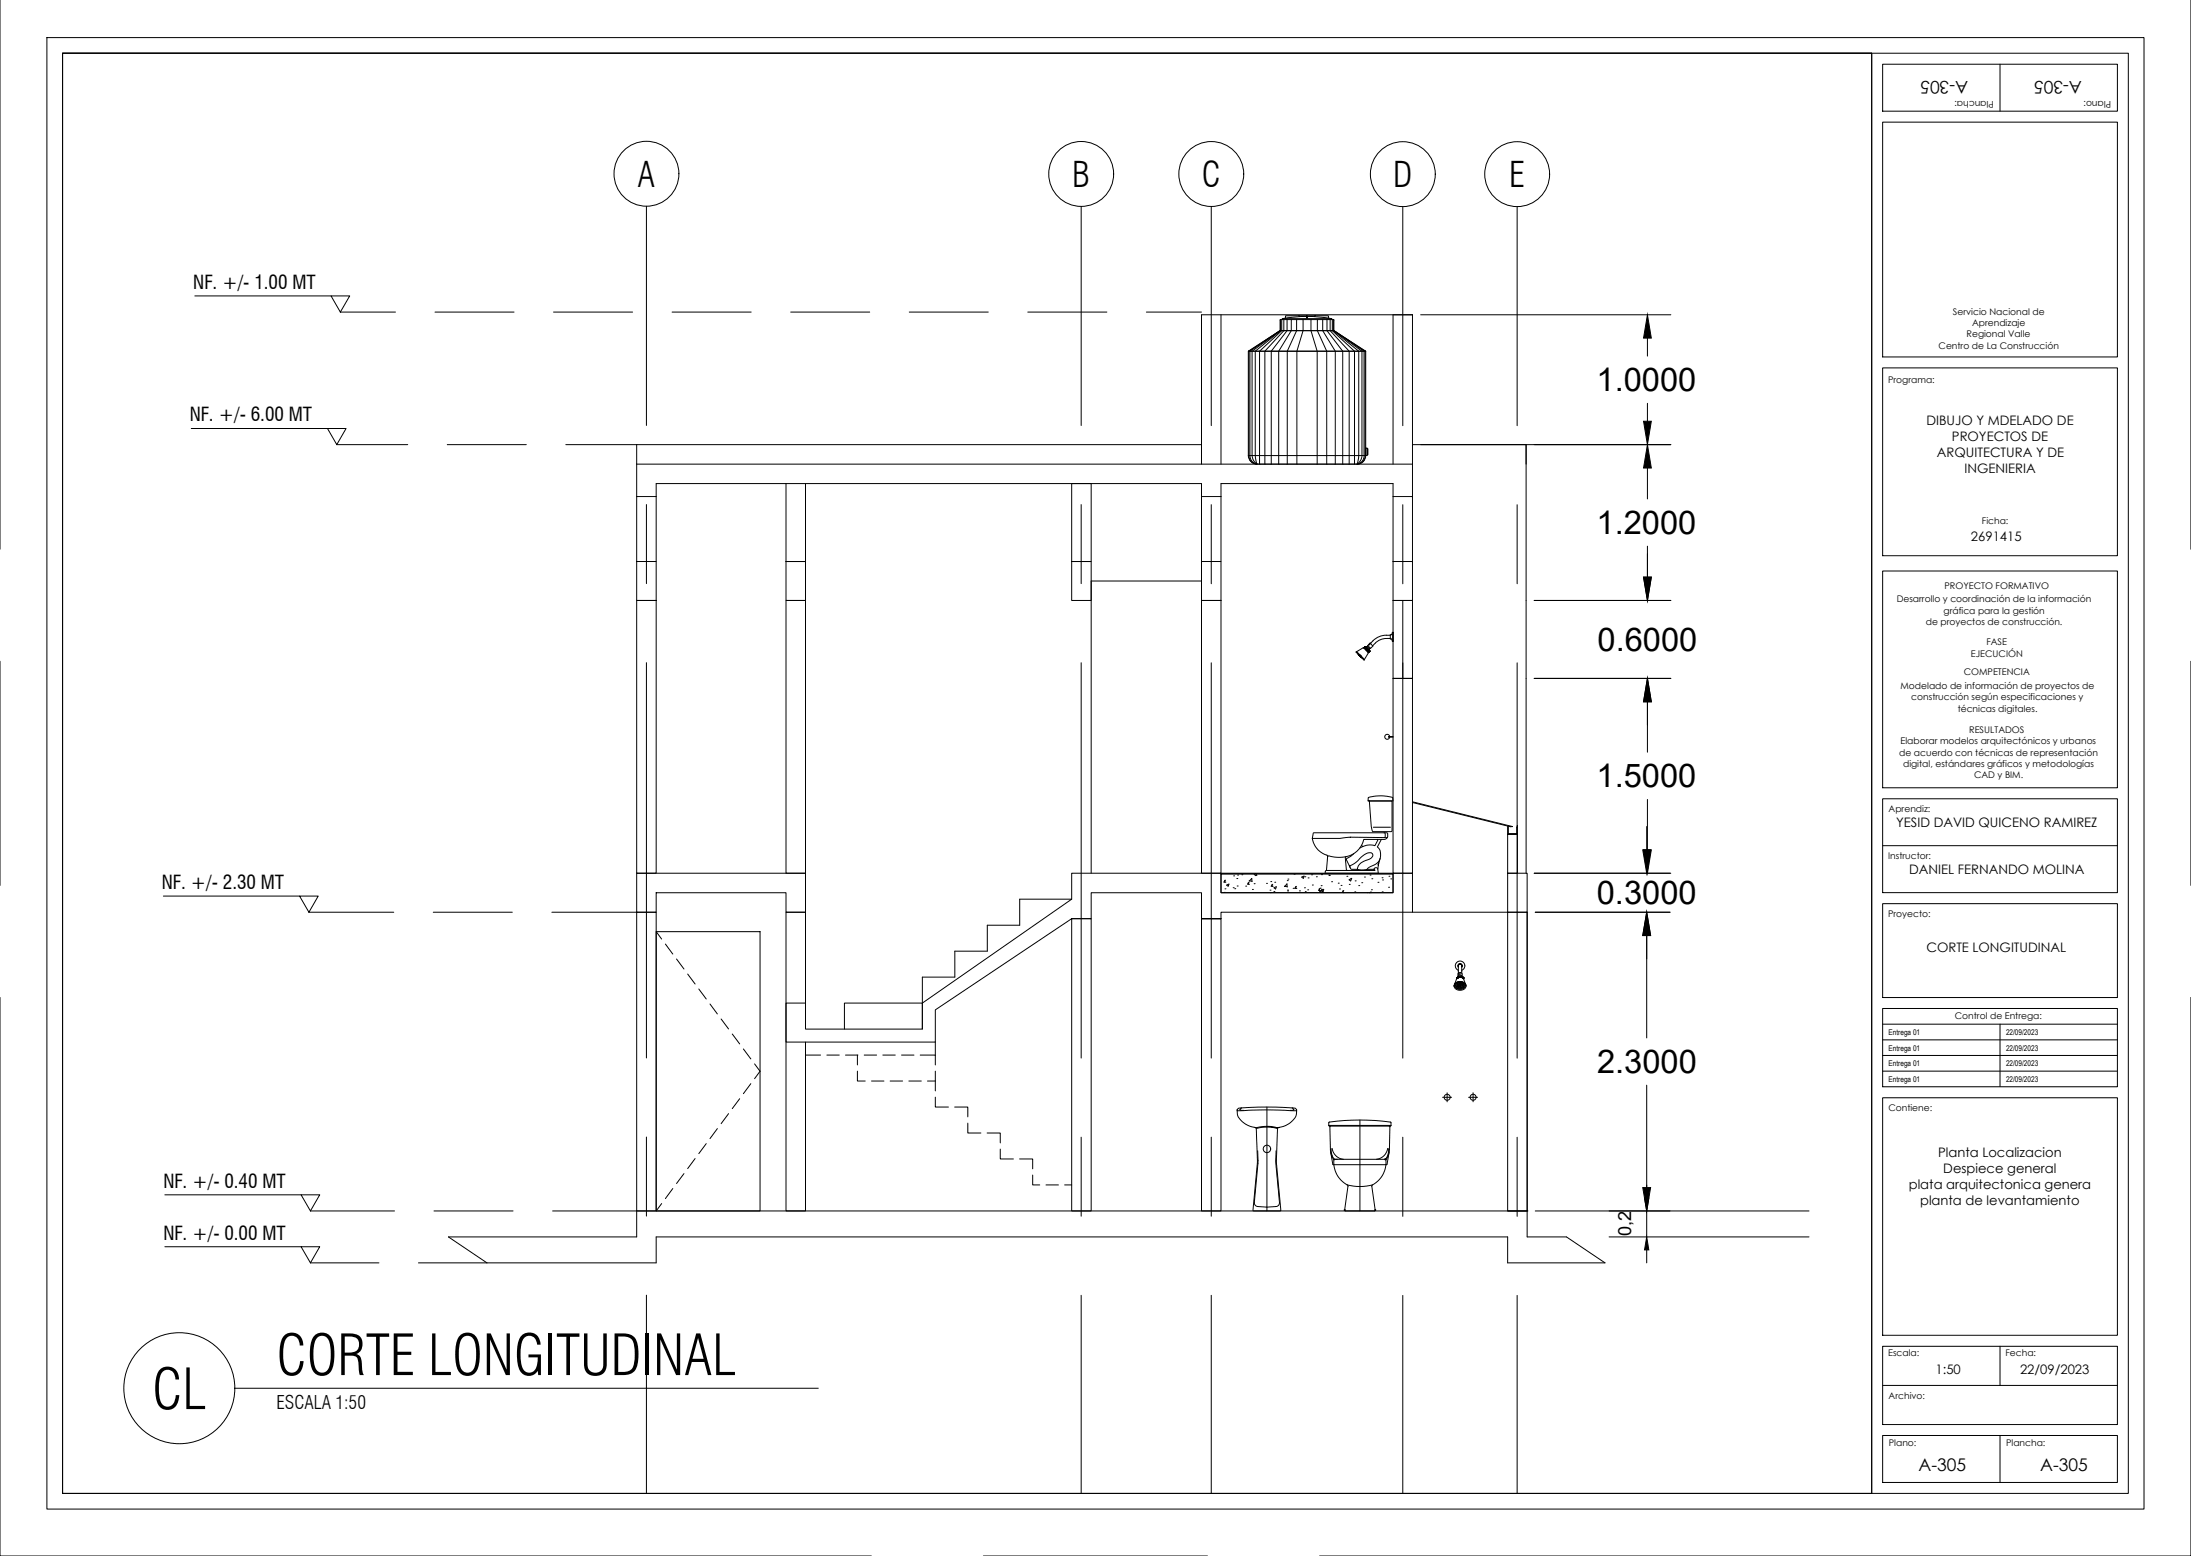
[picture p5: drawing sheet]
<svg xmlns="http://www.w3.org/2000/svg" width="707mm" height="500mm" viewBox="0 0 707 500" stroke-linecap="round" stroke-linejoin="round" font-family="sans-serif">
<!-- layer: 0 -->
<g fill="none" stroke="#000" stroke-width=".32">
<path d="M20.1 17.1h581.4v462.7h-581.4zM20.1 17.1h581.4M392.4 101.1v48M401.2 112.8l10.2-6.6h17.2l10.3 6.6zM411.5 102.7h17M411.5 102.7l-.1 .1v3.4h17.2l-.1-3.5M412.1 102.7v-.3h15.8v.3M413 102.2l.1-.8h13.8l.1 .8M417.4 101.4l.1 .1M417.5 101.5l.2 .2M419.9 101.4h.3v.8h-.3zM419.9 101.7l-3.5 .1-4.3 .6"/>
<path d="M420.2 101.7l3.4 .1 4.4 .6M422.5 101.5l-.2 .2M422.7 101.4l-.2 .1M447.7 101.1v48M456.5 101.1h80.4M529.4 108.6v5.8M529.4 129.6v5.7M204.6 159.5v20.9M210.9 159.5v20.9M252.6 155.4v25h6.2v-25M344.4 155.4h6.2v25h-6.2zM386.1 149.1v-48h67.8v48"/>
<path d="M386.1 159.5v20.9M386.1 142.8h-181.5v6.3M392.4 159.5v20.9M401.2 146.4v-33.6h37.7v33.6M401.2 146.4h37.7M438.9 146.3a2.76 2.76 0 0 1-2.8 2.8h-32.2a2.74 2.74 0 0 1-2.7-2.8M438.9 143.9h.5v2.4h-.5zM439.4 144.1h.2v2h-.2zM447.7 159.5v20.9M453.9 142.8h83M453.9 159.5v20.9M490.4 142.8v137.7"/>
<path d="M529.4 150.4v9.9M529.4 175.5v9.9M204.6 192.9h6.3v87.6h-6.3zM252.6 192.9h6.2v87.6h-6.2zM386.1 192.9h6.3v87.6h-6.3zM386.1 186.7h-35.5v93.8M447.7 192.9h6.2v25h-6.2zM450.8 192.9v25M493 192.9h43.9M435.8 209.5l2.6 2.5M435.8 209.4l2.6 2.6M436 209.4l2.5 2.5"/>
<path d="M436 209.4h-.2M436.4 210.2l.4 .5M436.5 210.2v.1M436.5 210.3l.6 .6M436.7 210.5h.1M436.6 210.5h.1M436.7 210.5l.1 .1M436.8 210.6h.1M436.8 210.7h.1M436.9 210.6h.1M436.9 210.7h.1M437 210.8h.1"/>
<path d="M437 210.7h.1M437 210.7v.1M437 210.8v.1M437 210.8l.1 .1M437 210.9h.1M437.1 210.9h.1M437.1 210.9l.1 .1M437.2 211l.1 .1M437.2 211l.4 .3M437.3 211h.1M437.3 211v.1M437.3 211.1l.1 .1"/>
<path d="M437.4 211.2h.1M437.5 211.2v.1M438.3 208.1l-2.3 1.3M438.3 208.1h.1M438.3 208.1l1.4 1.4M438.4 208.1h.1M438.4 208.1v.1M438.4 208l-.1 .1M438.4 208.2h.1M438.5 211.9l-.1 .1M438.5 208h.1M438.5 208l-.1 .1"/>
<path d="M438.5 207.9v.1M438.5 208l-.2 .1M438.6 208h.1M438.6 208l-.2 .1M438.6 208.4h.1M438.6 207.8h.1M438.6 207.8l1.4 1.4M438.6 208.4l.2 .1M438.6 207.8l-.1 .1M438.6 207.8l-.1 .2M438.6 207.8l-.3 .3M438.6 207.8l-.2 .4"/>
<path d="M438.7 207.9l-.1 .1M438.7 208.1h.1M438.7 207.8h.4l.9 1M438.7 207.8l1.3 1.3M438.7 208.1l-.1 .3M438.7 208.1l-.3 .1M438.7 207.9h.1M438.7 208h.1M438.7 208v.1M438.8 208.5h.1M438.8 208.3h.1M438.8 208.3v.2"/>
<path d="M438.8 208.3l-.2 .1M438.8 208.1h-.1M438.9 208.1h.1M438.9 208.1l-.1 .2M439 208.7h.1M439 208.7l.1 .2M439 208.5h.1M439 208.2h.1M439 208.5v.2M439 208.5h-.2M439 208.2l-.2 .1M439.1 208.3l-.1 .2"/>
<path d="M439.1 208.3h.1M439.1 208.9h.1M439.2 209h.1M439.2 208.7h.1M439.2 208.4h.1M439.2 208.7h-.1M439.2 208.7h-.2M439.2 208.7l-.1 .2M439.2 208.4l-.2 .1M439.3 208.5h.1M439.3 208.5l-.1 .2M439.3 208.5l-.2 .4"/>
<path d="M439.3 209.1h.1M439.4 208.9h.1M439.4 207.7l.7 .7M439.4 208.9l-.2 .1M439.4 208.9l-.1 .2M439.4 208.6l-.2 .1M439.4 207.7l-.3 .1M439.5 208.7h.1M439.5 208.7l-.1 .2M439.5 209.3h.1M439.5 209.3l.1 .1M439.5 207.4l-.1 .3"/>
<path d="M439.6 209.1h.1M439.6 209.1h-.2M439.6 209.1l-.1 .2M439.6 208.8h.1M439.6 208.8l-.2 .1M439.6 209.4h.1M439.6 209.4l.1 .1M439.7 208.9h.1M439.7 208.9l-.1 .2M439.7 209.5v.3l-1.2 2.1M439.7 209.5h.1M439.7 209.2h.1"/>
<path d="M439.7 209.2l-.2 .1M439.8 209h.1M439.8 209l-.2 .1M439.8 209.5h-.1M439.8 209.3l-.2 .1M439.8 209l-.1 .2M439.8 209l-.2 .4M439.8 209.3h.1M439.8 209.3l-.1 .2M439.9 209.1l-.2 .1M439.9 209.1h.1M439.9 209.1l-.1 .2"/>
<path d="M440 209.2l-.2 .2M440 209.2l-.3 .3M440 209.2l-.2 .1M440 209.2h.1M440 209.1v.1M440 209.1h.1M440 208.7v.4M440.1 208.4l-.1 .3M440.3 206.6h.1M440.3 206.6l.9 1-.8 .7-.9-.9M440.3 206.6l-.4 .6 .5-.5M440.3 206.6l-.8 .8"/>
<path d="M440.4 208.3l-.3 .1M446.8 205.1a5.9 5.9 0 0 0-5.7 2.4M446.8 204.1a6.8 6.8 0 0 0-6.4 2.6M447.4 203.2l-.2 .7h-.4v1.4h.4l.2 .7M447.4 206l.2 .1M447.5 203.2h.1M447.5 203.2h-.1M447.6 203.2v2.9M447.7 203.2h.1M447.7 206h-.1M447.7 217.9h6.2v62.6h-6.2zM447.7 206h.1"/>
<path d="M493 217.9h43.9M447.7 236.6h-1.5v.2h1.5M529.4 225.5v16.2M529.4 256.8v16.2M529.2 265.5v7.5M204.6 293.1h6.3v95.9h-6.3zM210.9 299.3h33.3v89.7h-33.3zM210.9 299.3l1.7 2.4M344.4 295.1h6.2v93.9h-6.2zM344.4 288.9h-16.7v8.3h-10.4v8.4h-10.5v8.3h-10.4v8.4M386.1 295.1h6.3v93.9h-6.3zM392.4 280.5h55.3"/>
<path d="M392.4 280.7h55.3M453.9 293.1h30.6M484.5 293.1h6.2v95.9h-6.2zM490.7 293.1v104.3h12.7l12.4 8.3h-31.3v-8.3h-273.6v8.3h-54.4l-12.4-8.3h60.5v-8.4h286.4M493 280.5h43.9M493.4 293.1h43.3M213.8 303.3l2.4 3.2M217.4 308.1l2.4 3.2M221 312.9l2.4 3.2M224.6 317.7l2.3 3.2M467.3 316.7a2.01 2.01 0 0 1 1.9-1.3 2.01 2.01 0 0 1 1.9 1.3M467.3 316.7a1.98 1.98 0 0 1 1.9-1.3 1.98 1.98 0 0 1 1.9 1.5"/>
<path d="M467.3 316.7v.2M467.4 316.3a2.16 2.16 0 0 1 3.6 0M467.4 316.3v.1M467.5 316.8h.1M467.6 316.5a1.7 1.7 0 0 0 1.5 1.4 1.7 1.7 0 0 0 1.8-1.2M467.6 316.1a2.04 2.04 0 0 1 3.5 .8 2.02 2.02 0 0 1-2 1.3 2.02 2.02 0 0 1-1.8-1.4zM467.8 316.6h.1M467.8 316.9h.1M467.9 316.3h.1M467.9 317.1h.1M468.1 316.7h.1M468.1 317h.1"/>
<path d="M468.1 316.1h.1M468.1 317.4h.1M468.1 316.5h.1M468.1 314.3h.1M468.1 314.3v.1M468.1 314.3l.1 .1M468.2 314.4h.1M468.2 314.2l-.1 .1M468.2 314.2h.1M468.2 314.2v.2M468.2 317.2h.1M468.2 314.1h.1"/>
<path d="M468.2 314.1v.1M468.2 314.1l.1 .1M468.3 314.2l-.1 .1M468.3 316.8h.1M468.3 314.2h.1M468.4 316.2h.1M468.4 315.9h.1M468.4 316.6h.1M468.3 314l-.1 .1M468.3 314h.1M468.3 315.9h.1M468.3 314v.2"/>
<path d="M468.4 317.1h.1M468.4 317.5h.1M468.4 313.9l.1 .1M468.5 314l-.1 .2M468.5 314h.1M468.5 314l.1 .1M468.5 317.4h.1M468.5 316.9h.1M468.6 316.7h.1M468.6 316.4h.1M468.5 313.8l-.1 .1M468.5 313.8h.1"/>
<path d="M468.5 313.8v.2M468.6 316.1h.1M468.6 317.3h.1M468.6 316.8h.1M468.6 316.9h.1M468.6 313.8h.1M468.6 316.8l.1 .1M468.6 313.8h-.1M468.6 313.8l.1 .1M468.6 316.7v.2M468.6 316.7l.1 .1M468.6 310.7a.71 .71 0 0 1 .1-.9 .71 .71 0 0 1 1 0 .71 .71 0 0 1 0 .9"/>
<path d="M468.6 311.7a1.53 1.53 0 0 1-.6-2.3 1.53 1.53 0 0 1 2.4 0 1.53 1.53 0 0 1-.7 2.3M468.6 310.5a.6 .6 0 0 1 .6-.8 .6 .6 0 0 1 .5 .8M468.7 315.8h.1M468.7 316.9h.1M468.7 316.8h.1M468.7 316.8v.1M468.7 317.2h.1M468.7 313.9h.1M468.7 313.9l.1 .1M468.7 313.9l-.1 .2M468.7 317.7h.1M468.8 316.5h.1"/>
<path d="M468.7 312.6l-.2 1.1M468.7 316.7v.1M468.7 316.6l.1 .1M468.8 316.8h.1M468.8 316.6h.1M468.8 316.5v.1M468.8 316.7h.1M468.8 313.7l-.2 .1M468.8 313.7h.1M468.8 316.6v.1M468.8 313.7l-.1 .2M468.9 316.2h.1"/>
<path d="M468.8 317.5h.1M468.8 316.5l.1 .1M468.9 313.7h-.1M468.9 313.7h.1M468.9 316.5h.1M468.9 316.5l-.1 .1M468.9 313.7l.1 .1M468.9 316.6h-.1M469 316.6h.1M469 316h.1M468.9 316.5v.1M468.9 317.4h.1"/>
<path d="M468.9 316.8h.5zM468.9 316h.1M469 316.9l.4-.1zM469 313.8h.1M469 313.8l.1 .2M469 317.1h.1M469 316.5h.1M469 313.8l-.1 .2M469 316.9h.1M469 316.5l-.1 .1M469.1 315.8h.1M469.1 317.3h.1"/>
<path d="M469.1 315.7h.1M469.1 316.4h.1M469.1 313.7h-.2M469.1 313.7h.1M469.1 313.7l-.1 .1M469.1 317.7h.1M469.2 314l.1-.2 .1 .2M469.2 313.7h.1M469.2 312.5l.6 .3 .1 1M469.2 312.5v.4l-.5 .1v-.4M469.2 313.7h.2M469.2 312.5l-.5 .1"/>
<path d="M469.2 313.7l.1 .1M469.2 316.2h.1M469.2 317.6h.1M469.3 313.8l-.2 .1M469.3 313.8h.1M469.3 313.8l.1 .2M469.3 317.4h.1M469.3 316h.1M469.3 315.9h.1M469.4 316.6h.1M469.4 317.1h.1M469.4 316.8h.1"/>
<path d="M469.4 313.7h.1M469.4 316.8l-.4 .1M469.4 313.7l-.1 .1M469.4 317.3h.1M469.5 315.8h.1M469.4 315.7h.1M469.5 316.4h.1M469.5 317.7h.1M469.5 313.7l.2 .1M469.5 313.7h.1M469.5 313.7l.1 .2M469.6 316.8h.1"/>
<path d="M469.6 316.3h.1M469.6 317.5h.1M469.6 313.9h.1M469.6 313.8l-.2 .2M469.6 313.9l.1 .1M469.6 313.8l-.1 .2 .1-.2M469.6 313.8l.1 .2M469.6 317.3h.1M469.7 316.1h.1M469.7 313.8h.1M469.7 316h.1M469.7 313.8l-.1 .1"/>
<path d="M469.7 317.1h.1M469.8 316.6h.1M469.7 310.3v2.3M469.8 310.3a.56 .56 0 0 0-.7-.6 .56 .56 0 0 0-.5 .7M469.8 310.3l-.1 .1M469.8 310.3h-.1M469.8 310.3a.56 .56 0 0 0-.6-.6 .56 .56 0 0 0-.6 .6M469.8 310.3a.56 .56 0 0 0-.6-.6 .56 .56 0 0 0-.6 .6v2.3M469.8 313.8l.1 .1M469.8 313.8h.1M469.8 313.8v.2M469.8 315.9h.1"/>
<path d="M469.8 315.8h.1M469.8 317.6h.1M469.8 314l-.1 .1M469.8 314l.1 .1M469.8 316.9h.1M469.9 316.4h.1M469.8 314h.1M469.8 313.9l-.1 .1M469.9 313.9v.2M469.9 313.7a.7 .7 0 0 0-.7-.5 .7 .7 0 0 0-.7 .6M469.9 317.4h.1M469.9 313.9h.1"/>
<path d="M469.9 313.9l-.1 .1M469.9 317.2h.1M470 316.2h.1M470 313.9l.1 .1M470 313.9h.1M470 313.9v.1M470 313.9v.2M470 316.7h.1M470 314.1l.1 .2M470 314.1h.1M470 316.9h.1M470.1 314.1v.1"/>
<path d="M470.1 314h.1M470.1 314v.1M470.1 314l-.1 .1M470.1 316h.1M470.1 314.1a.95 .95 0 0 0-.9-.6 .95 .95 0 0 0-.9 .7M470.1 314.1l.1 .2M470.1 314.1h.1M470.1 317.2h.1M470.1 317.5h.1M470.2 316.5h.1M470.2 314.3a1.38 1.38 0 0 0-2.2 .4l-.6 1.6M470.2 314.3h.1"/>
<path d="M470.2 314.3l.8 2M470.2 314.3v.1M470.3 317h.1M470.3 316.7h.1M470.4 316.2h.1M470.3 316.2h.1M470.4 317.2h.1M470.5 316.5h.1M470.5 317h.1M470.5 316.4h.1M470.6 316.7h.1M470.8 316.5l.1 .2"/>
<path d="M470.9 316.7a1.8 1.8 0 0 0-1.7-1.1 1.8 1.8 0 0 0-1.7 1.2M471 316.3v.1M471.1 316.7v.1M529.2 300.6v32.9M228.2 322.6l2.3 3.1M231.7 327.4l2.4 3.2M235.3 332.2l2.4 3.2M238.9 337l2.4 3.2M258.8 322.3v-29.2h-6.2v95.9h6.2v-54.2M258.8 339h4.9M265.7 339h4M271.4 330.6v-8.3h25v8.3"/>
<path d="M271.7 339h4M275.5 339v3.1M277.7 339h4M283.7 339h4M289.7 339h4M295.7 339h4.9v3.1M300.6 334.8v4.2M234.1 357.8l-2.4 3.2M237.7 353l-2.4 3.2M241.3 348.1l-2.4 3.3M242.5 341.8l1.7 2.4-1.7 2.3M275.5 344.1v3.2h2.5"/>
<path d="M280.1 347.3h4M286 347.3h4M292.1 347.3h4M298 347.3h2.6M300.6 352.5v3.2h4.2M300.6 344.1v6.4M306.8 355.7h4.2v3.1M407.1 355.7v33.3M437 359.8v29.2M463.6 352.5h2.9M465 351.1v2.9M471.9 352.5h2.9"/>
<path d="M473.4 351.1v2.9M529.2 348.6v36.2M219.8 377l-2.4 3.2M223.4 372.2l-2.4 3.2M226.9 367.4l-2.3 3.2M230.5 362.6l-2.3 3.2M311 360.8v3.2h4.2M317.2 364h4.2v3.2M321.4 369.2v3.1h4.2M327.6 372.3h4.3v3.2M331.9 377.5v3.2h2.2M212.6 386.7l-1.7 2.3"/>
<path d="M216.2 381.8l-2.4 3.3M336.1 380.7h4M342.1 380.7h2.3M493.4 389h87.9M517.1 397.4h64.2M529.2 389v8.4M529.2 401.5v4.2"/>
<circle cx="445.8" cy="236.7" r=".79"/>
<circle cx="465" cy="352.5" r=".96"/>
<circle cx="473.4" cy="352.5" r=".96"/>
</g>
<!-- layer: A-CORTE -->
<path d="M204.6 149.1h249.3v10.4h-6.2v-4.1h-55.3v4.1h-6.3v-4.1h-175.2v4.1h-6.3zM204.6 180.4h6.3v12.5h-6.3zM252.6 180.4h6.2v12.5h-6.2zM344.4 180.4h6.2v12.5h-6.2zM386.1 180.4h6.3v12.5h-6.3zM386.1 180.4v12.5M447.7 180.4h6.2v12.5h-6.2zM453.9 257.6l32.2 7.9-1.4-.1v2.4h2.7l.2-2.6v2.8h-3.1v-2.6l-30.6-7.6M484.5 268h3.1v12.5h-3.1zM204.6 280.5h54.2v12.6h-6.2v-6.3h-41.7v6.3h-6.3zM386.1 295.1h6.3v-2h61.5v-12.6h-6.2v6.3h-55.3v-6.3h-48v8.4l-48 33.4v8.3h-37.6v-8.3h-6.2v12.5h48v-10.4l43.8-29.3h6.2v-8.3h35.5v8.3h6.3M484.5 280.5h6.2v12.6h-6.2z" fill="none" stroke="#000" stroke-width=".32"/>
<!-- layer: 0 -->
<path d="M529.4 101.1l1.2 7.5h-2.4zM528.2 135.3h2.4l-1.2 7.5zM529.4 142.8l1.2 7.6h-2.4zM528.2 185.4h2.4l-1.2 7.5zM529.4 217.9l1.2 7.6h-2.4zM527.9 273h2.5l-1.2 7.5zM528.2 273h2.4l-1.2 7.5zM529.2 293.1l1.2 7.5h-2.5zM527.9 381.5h2.5l-1.2 7.5zM528.5 384.8h1.3l-.6 4.2zM529.2 397.4l.6 4.1h-1.3z" fill="#000" stroke="#000" stroke-width=".32"/>
<!-- layer: A-CONCRETO -->
<g fill="none" stroke="#000" stroke-width=".32">
<path d="M392.4 280.7h55.3v6.1h-55.3zM393.4 286.7h.1M393.5 282.8l.2 .7M393.6 285.6h.1M393.8 282.8l-.5 .6h.6M394.9 284.1l-.2 .6-.5-.3M394.9 284l-.7 .3M396.3 285.2h.1M396.4 281.4h.1M396.8 285.5h.1M397.4 282.3h.1M397.6 284.6h.1"/>
<path d="M397.7 281.1h.1M399.1 281h.1M400.3 284.7h.1M401.1 283.5l.2 .6M401.4 283.4l-.5 .6 .6 .1M401.4 283l1 .1M401.4 283.1l.9-.9v1M402.5 285.7h.1M403 283.9h.1M403.4 280.7l-.3 .2M403.6 281.2h.1M403.8 280.7l-.2 .6-.5-.3"/>
<path d="M407 283.8h.1M408.1 286h.1M408.2 286.8h.1M408.4 283.2h.1M408.7 284.1l.2 .7M409 284.1l-.5 .6h.6M409.4 286.4h.1M409.6 283.4h.1M410.1 285l-.2 .6-.5-.4M410.2 284.9l-.8 .3M412.7 284.7l1 .2M413.5 284l.1 1"/>
<path d="M413.6 284l-.8 .8M413.7 282.9h.1M413.7 286h.1M413.8 286.2h.1M413.9 282.4h.1M415.5 285.4h.1M415.8 280.8h.1M416.3 284.8l.2 .7M416.6 284.7l-.5 .7h.6M417.6 286.2h.1M419 281.5l-.2 .7-.5-.4M419.1 281.4l-.8 .3"/>
<path d="M419.2 285.2h.1M419.3 281.7h.1M419.4 286.5h.1M420.2 285.9h.1M420.3 282h.1M421.5 281h.1M421.7 284.3h.1M423 281.7h.1M423.9 285.5l.2 .6M424 286.5l1 .1M424.2 285.4l-.5 .6 .6 .1M424.2 285.3h.1"/>
<path d="M424.3 286.7h.1M424.5 284.5h.1M424.7 281h.1M424.8 285.7l.2 1M424.9 285.7l-.8 .9M425.1 286.7h.1M425.4 285.8l-.2 .6-.6-.3M425.4 285.7l-.7 .3M427 281.1h.1M427.1 281.3h.1M427.9 283.3h.1M430 283.7h.1"/>
<path d="M430.4 285.6h.1M430.9 284.5h.1M431.5 286.1l.2 .7M431.8 286.1l-.5 .6 .6 .1M432.8 281.5h.1M433.6 284.1h.1M434.1 282.2h.1M434.3 282.4l-.3 .6-.5-.3M434.3 282.3l-.7 .3M435.4 286.5h.1M435.5 283h.1M436.6 284.5h.1"/>
<path d="M437.6 283.6h.1M438.5 281.8h.1M439.4 286.7v.1M440.3 281.1h.1M440.6 286.7l-.1 .1M440.6 286.5l-.6 .3M440.7 285.8h.1M440.8 282.3h.1M442.8 283.5h.1M444.1 282h.1M444.2 286.5h.1M444.3 282.7h.1"/>
<path d="M446.2 285h.1M446.3 281.5h.1M446.9 282.4h.1"/>
</g>
<!-- layer: LAYER_1 -->
<g fill="none" stroke="#000" stroke-width=".32">
<path d="M439.8 256.2a14 14 0 0 1 7.7 .1l.1 1h-7.9zM440 257.3h7.3v9.5l-.2 .4h-5.8l-.3-.2-.4-1.5zM421.7 269.4a7 7 0 0 0 4.9 5.5l-.3 4.7M422.1 267.6l23.4-.1a.88 .88 0 0 1 .6 .8 .88 .88 0 0 1-.5 .8l-11.7-.1-3.4 .4h-8.8zM426.3 279.6l-.4 .2-.1 .7M432.6 275.2l-.3 .4 .3 3.7 .4 .3M435.1 274.2l-2.3 1.6-.1 .4 1.4 3 2 .1a3.3 3.3 0 0 1 1.6-2.3l1-.5a2.48 2.48 0 0 0 2.5-1.7l-.1-.2a1.31 1.31 0 0 0-2.2-.3l-.9 .6a14.9 14.9 0 0 1-4.2 3.3v.3M437.6 271.5l.3 .5M439.3 279.3h2.2M441.3 265.8h5.5M442.6 269.7l.2 .2-1 1.8a5.8 5.8 0 0 0-4.8 .7M442.7 279.2a.65 .65 0 0 0-.6-.4 .65 .65 0 0 0-.6 .5l.4 .3h-15.6"/>
<path d="M442.7 279.2l.2 1.3M443.5 275.8l-.7 2.1 .1-.3 .1-.3-.3 1.9M444.1 269.7l-1.4 2.3a3.7 3.7 0 0 1-1.4 6l-2.3 1.4-1.4 .1-1.4-.2M444.8 267.5l.3 .4v.9l-.3 .3M445.8 269l-.3 .4-.6 .3h-6.6a7.9 7.9 0 0 1-9.8 5.6l-1.4-.3-.5 .3M397.6 356.6l.3-.5a84.6 84.6 0 0 1 18.3-.1l.5 .6M399 355.9l-.5 .7 1.1 .1M415.2 355.9l.6 .7-1.2 .1M403.2 362.2l.2 .1a22.2 22.2 0 0 1 7.6-.1 6.6 6.6 0 0 0 5.6-4.3l.1-1.3-.3 .2-9.5-.2-8.5 .2h-.7l-.1-.2v.1a4.7 4.7 0 0 0 3.2 4.8l3.1 1 2.3-.4h2.1l2.1 .4 .6-.3M403.7 362.5l.4 11-1.2 13a3.4 3.4 0 0 0-.1 2.5h8.6l.2-.1-1.5-15.7 .4-10.7M404.2 369.7v4.1l-1.1 12.5a1.19 1.19 0 0 0 1.1 1.3l2.9 .2 2.9-.2a1.54 1.54 0 0 0 1.1-2.1l-1.1-11.9 .1-3.9M427 361.6v-1a64 64 0 0 1 20 0v1"/>
<path d="M427 361.6l.1 .2h19.8l.1-.2M427 361.6h20M427.6 361.8l-.2 .2 .1 7.3a6.2 6.2 0 0 0 1.1 3.3M427.6 370.1l.8 4.1h17.2l.8-4.1M427.8 369a4.3 4.3 0 0 0 1.1 3.4M428.1 368.9a4.1 4.1 0 0 0 3.6 3.5M428.6 372.6a8.2 8.2 0 0 0 4.3 8.1M428.9 372.4l-.3 .2M428.9 372.4h16.2M445.1 372.4l.2 .2M445.3 372.6a8.2 8.2 0 0 1-4.3 8.1M445.9 368.9a4.1 4.1 0 0 1-3.6 3.5"/>
<path d="M446.2 369a4.1 4.1 0 0 1-1.1 3.4M446.4 361.8l.2 .1-.1 7.4a6.4 6.4 0 0 1-1.2 3.3M432.9 380.7l.3 .3-1 8h9.5l.2-.2-1.1-7.8 .2-.3M432.9 380.7a16.4 16.4 0 0 0 8.1 0"/>
<circle cx="407.1" cy="369.1" r="1.2"/>
<circle cx="445.1" cy="372.4" r=".18"/>
<circle cx="432.1" cy="388.8" r=".16"/>
<circle cx="441.9" cy="388.8" r=".16"/>
</g>
<!-- layer: A-SIMB -->
<g fill="none" stroke="#000" stroke-width=".32">
<path d="M62.6 95.1h43.8M106.4 95.1h6l-3 5.2zM61.5 137.7h43.7M105.2 137.7h6l-3 5.1zM52.5 287.9h43.8M96.3 287.9h6l-3 5.2zM53 383.9h43.8M96.8 383.9h5.9l-2.9 5.1zM53 400.5h43.8M96.8 400.5h5.9l-2.9 5.2zM75.4 446h187.6"/>
<circle cx="57.6" cy="446" r="17.8"/>
</g>
<!-- layer: A-PROY -->
<g fill="none" stroke="#000" stroke-width=".32">
<path d="M109.4 100.3h17.7M139.8 100.3h25.4M177.9 100.3h25.4M216 100.3h25.4M254.1 100.3h25.4M292.2 100.3h25.4M330.3 100.3h25.4M368.4 100.3h17.7M108.2 142.8h22.8M143.7 142.8h25.4M181.8 142.8h22.8M99.3 293.1h27.2"/>
<path d="M139.2 293.1h25.4M177.3 293.1h27.3M99.8 389h27M139.5 389h25.4M177.6 389h27M99.8 405.7h22M134.5 405.7h22"/>
</g>
<!-- layer: A-EJES -->
<g fill="none" stroke="#000" stroke-width=".32">
<path d="M207.7 66.3v70.4M347.4 66.3v70.4M389.2 66.4v70.3M450.8 66.4v70.4M487.5 66.4v70.4M207.7 162.1v25.4M347.4 162.1v25.4M389.2 162.1v25.4M450.8 162.2v25.4M487.5 162.2v25.4M207.7 212.9v127M347.4 212.9v127"/>
<path d="M389.2 212.9v127M450.8 213v127M487.5 213v127M207.7 365.3v25.4M347.4 365.3v25.4M389.2 365.3v25.4M450.8 365.4v25.4M487.5 365.4v25.4M207.7 416.1v63.7M347.4 416.1v63.7M389.2 416.1v63.7M450.8 416.2v63.6"/>
<path d="M487.5 416.2v63.6"/>
<circle cx="207.7" cy="55.8" r="10.4"/>
<circle cx="347.4" cy="55.9" r="10.4"/>
<circle cx="389.2" cy="55.9" r="10.4"/>
<circle cx="450.8" cy="55.9" r="10.4"/>
<circle cx="487.5" cy="55.9" r="10.4"/>
</g>
<!-- layer: CALIDAD DE LINEA -->
<g fill="none" stroke="#000" stroke-width=".32">
<path d="M411.4 106.2l-9 6.6v33.6l.4 1.5 1.1 1.2M411.4 106.2l-9.7 6.6v33.6l.2 1 .6 .9 1.4 .8M411.4 106.2l-10.1 6.6v33.6M411.5 102.7v3.5l-8.1 6.6v33.6l.5 2.7M411.9 102.7v3.5l-7.2 6.6v36.3M412.6 102.7v3.5l-6.1 6.6v36.3M413.6 102.7v3.5l-5.1 6.6v36.3M415 102.7v3.5l-4.1 6.6v36.3M416.7 102.7v3.5l-3 6.6v36.3M418.7 102.7v3.5l-1.9 6.6v36.3M421.3 102.7v3.5l2 6.6v36.3M423.3 102.7v3.5l3 6.6v36.3"/>
<path d="M425 102.7v3.5l4.1 6.6v36.3M426.4 102.7v3.5l5.1 6.6v36.3M427.4 102.7v3.5l6.2 6.6v36.3M428.1 102.7v3.5l7.2 6.6v36.3M428.5 102.7v3.5l8.1 6.6v33.6l-.5 2.7M428.6 106.2l9.1 6.6v33.6l-.5 1.5-1.1 1.2M428.6 106.2l9.7 6.6v33.6M428.6 106.2l10.1 6.6v33.6a2.61 2.61 0 0 1-2.6 2.7M401.3 146.4a2.61 2.61 0 0 0 2.6 2.7M438.4 146.4l-.2 1-.6 .9-1.5 .8"/>
</g>
<!-- layer: A-BORDE-P -->
<path d="M0 -.1v176.5M704 -.1v176.5M0 212.4v72.1M704 212.4v72.1M0 320.4v179.5h280M704 320.4v179.5h-280M316 499.9h72" fill="none" stroke="#000" stroke-width=".32"/>
<!-- layer: A-MARGEN-1 -->
<path d="M15.1 12.1h673.9v472.7h-673.9z" fill="none" stroke="#000" stroke-width=".32"/>
<!-- layer: A-MARGEN-2 -->
<path d="M20.1 17.1h663.8v462.7h-663.8zM601.5 17.1v462.7M642.7 20.6v15.1M605 271.7h75.4M605 329h75.4M605 334.1h75.4M605 339.1h75.4M642.7 329v20.1M605 344.1h75.4M642.7 432.5v12.6M605 445.1h75.4M642.7 461.2v15.1" fill="none" stroke="#000" stroke-width=".32"/>
<!-- layer: A-ROTULO -->
<path d="M605 20.6h75.4v15.1h-75.4zM605 39.2h75.4v75.5h-75.4zM605 118.2h75.4v60.3h-75.4zM605 183.4h75.4v69.7h-75.4zM605 256.6h75.4v30.2h-75.4zM605 290.3h75.4v30.2h-75.4zM605 324h75.4v25.1h-75.4zM605 352.7h75.4v76.3h-75.4zM605 432.5h75.4v25.2h-75.4zM605 461.2h75.4v15.1h-75.4z" fill="none" stroke="#000" stroke-width=".32"/>
<g font-size="18">
<text x="88.8" y="441.8">CORTE LONGITUDINAL</text>
<text x="48.9" y="452.7">CL</text>
</g>
<g font-size="11.2">
<text x="204.9" y="60">A</text>
<text x="344.6" y="60.1">B</text>
<text x="386.2" y="60.1">C</text>
<text x="447.7" y="60.1">D</text>
<text x="485" y="60.1">E</text>
</g>
<g font-size="10.5">
<text x="513" y="125.7">1.0000</text>
<text x="513" y="171.6">1.2000</text>
<text x="513.4" y="209.1">0.6000</text>
<text x="513" y="252.9">1.5000</text>
<text x="513.1" y="290.5">0.3000</text>
<text x="513.2" y="344.7">2.3000</text>
</g>
<g font-size="6.1">
<text x="62.1" y="92.8">NF. +/- 1.00 MT</text>
<text x="61" y="135.4">NF. +/- 6.00 MT</text>
<text x="52" y="285.6">NF. +/- 2.30 MT</text>
<text x="52.5" y="381.5">NF. +/- 0.40 MT</text>
<text x="52.5" y="398.2">NF. +/- 0.00 MT</text>
</g>
<text font-size="6" x="88.8" y="452.7">ESCALA 1:50</text>
<text font-size="5.8" x="524.2" y="397.2" transform="rotate(-90 524.2 397.2)">0,2</text>
<g font-size="5.6">
<text x="632.4" y="26.2" transform="rotate(-180 632.4 26.2)">A-305</text>
<text x="669" y="26.2" transform="rotate(-180 669 26.2)">A-305</text>
<text x="616.5" y="472.7">A-305</text>
<text x="655.6" y="472.5">A-305</text>
</g>
<g font-size="4.2">
<text x="619" y="136.5">DIBUJO Y MDELADO DE</text>
<text x="627.3" y="141.6">PROYECTOS DE</text>
<text x="622.4" y="146.7">ARQUITECTURA Y DE</text>
<text x="631.3" y="151.8">INGENIERIA</text>
<text x="633.4" y="173.9">2691415</text>
<text x="609.3" y="265.7">YESID DAVID QUICENO RAMIREZ</text>
<text x="613.5" y="280.7">DANIEL FERNANDO MOLINA</text>
<text x="619.1" y="305.8">CORTE LONGITUDINAL</text>
<text x="622.8" y="371.8">Planta Localizacion</text>
<text x="624.5" y="376.9">Despiece general</text>
<text x="613.4" y="382.1">plata arquitectonica genera</text>
<text x="617" y="387.3">planta de levantamiento</text>
<text x="622" y="441.6">1:50</text>
<text x="649.1" y="441.6">22/09/2023</text>
</g>
<g font-size="2.9">
<text x="640.7" y="32.4" transform="rotate(-180 640.7 32.4)">Plancha:</text>
<text x="678.4" y="32.4" transform="rotate(-180 678.4 32.4)">Plano:</text>
<text x="627.6" y="101.2">Servicio Nacional de</text>
<text x="633.7" y="104.8">Aprendizaje</text>
<text x="623" y="112.1">Centro de La Construcción</text>
<text x="631.9" y="108.4">Regional Valle</text>
<text x="606.7" y="123.2">Programa:</text>
<text x="636.9" y="168.2">Ficha:</text>
<text x="624.9" y="189.1">PROYECTO FORMATIVO</text>
<text x="609.5" y="193.4">Desarrollo y coordinación de la información</text>
<text x="624.5" y="197.1">gráfica para la gestión</text>
<text x="618.8" y="200.8">de proyectos de construcción.</text>
<text x="638.3" y="207.2">FASE</text>
<text x="633.4" y="211">EJECUCIÓN</text>
<text x="610.7" y="221.3">Modelado de información de proyectos de</text>
<text x="631.1" y="216.7">COMPETENCIA</text>
<text x="614.2" y="225">construcción según especificaciones y</text>
<text x="629.1" y="228.7">técnicas digitales.</text>
<text x="610.7" y="239.1">Elaborar modelos arquitectónicos y urbanos</text>
<text x="632.8" y="235.5">RESULTADOS</text>
<text x="610.3" y="242.8">de acuerdo con técnicas de representación</text>
<text x="611.5" y="246.5">digital, estándares gráficos y metodologías</text>
<text x="634.3" y="250.1">CAD y BIM.</text>
<text x="606.9" y="260.9">Aprendiz:</text>
<text x="606.8" y="276">Instructor:</text>
<text x="606.7" y="294.6">Proyecto:</text>
<text x="628.2" y="327.4">Control de Entrega:</text>
<text x="606.8" y="357">Contiene:</text>
<text x="606.7" y="435.8">Escala:</text>
<text x="644.5" y="435.8">Fecha:</text>
<text x="606.9" y="449.6">Archivo:</text>
<text x="607" y="464.5">Plano:</text>
<text x="644.7" y="464.5">Plancha:</text>
</g>
<g font-size="2.5">
<text x="606.9" y="332.5">Entrega 01</text>
<text x="644.6" y="332.5">22/09/2023</text>
<text x="606.9" y="337.5">Entrega 01</text>
<text x="644.6" y="337.5">22/09/2023</text>
<text x="606.9" y="342.5">Entrega 01</text>
<text x="606.9" y="347.5">Entrega 01</text>
<text x="644.6" y="342.5">22/09/2023</text>
<text x="644.6" y="347.5">22/09/2023</text>
</g>
</svg>
